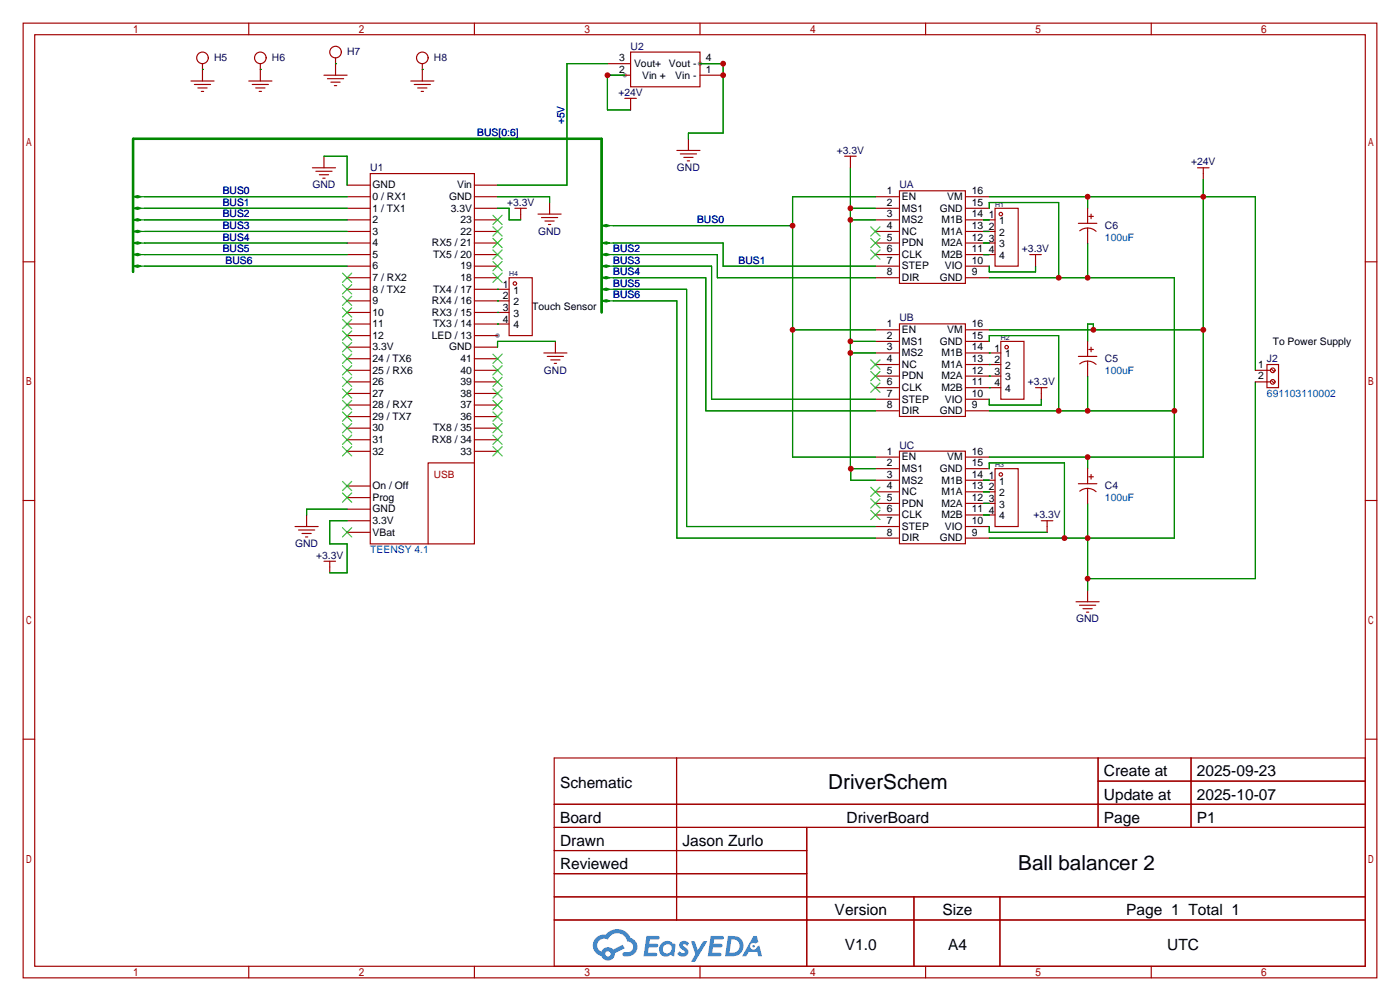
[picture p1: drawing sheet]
<svg xmlns="http://www.w3.org/2000/svg" width="307mm" height="220mm" viewBox="0 0 307 220" stroke-linecap="round" stroke-linejoin="round" font-family="sans-serif">
<g fill="#999">
<circle cx="109.2" cy="73.7" r=".51"/>
<circle cx="137.2" cy="16.5" r=".51"/>
<circle cx="153.7" cy="14" r=".51"/>
</g>
<g fill="none" stroke="#a10000" stroke-width=".25">
<path d="M5.1 5.1h297.2v209.5h-297.2zM7.6 7.6h292.1v204.5h-292.1zM54.6 5.1v2.5M104.1 5.1v2.5M153.7 5.1v2.5M203.2 5.1v2.5M252.7 5.1v2.5M5.1 57.5h2.5M299.7 57.5h2.6M5.1 109.9h2.5M299.7 109.9h2.6M5.1 162.2h2.5"/>
<path d="M121.7 166.4h178v45.7h-178zM121.7 176.5h178M148.5 166.4v35.5M241.1 166.4v15.2M241.1 171.4h58.6M261.5 166.4v15.2M299.7 162.2h2.6M121.7 181.6h178M121.7 186.7h55.4M121.7 196.8h178M121.7 191.8h55.4M177.1 181.6v30.5"/>
<path d="M200.6 196.8v15.3M219.5 196.8v15.3M54.6 212.1v2.5M104.1 212.1v2.5M121.7 201.9h178M153.7 212.1v2.5M203.2 212.1v2.5M252.7 212.1v2.5"/>
</g>
<g fill="#5487ff">
<path d="M149.4 206.8a1.3 1.3 0 0 1 1.8 .3l-.4 .6a.54 .54 0 0 0-.9-.3l.2 .3a1.28 1.28 0 0 1 .7 2 1.53 1.53 0 0 1-2.1-.3l.5-.6 .8 .4a.31 .31 0 0 0 .3-.2 .31 .31 0 0 0-.3-.4 1.12 1.12 0 0 1-.6-1.8z"/>
<path d="M151.7 206.6h.8l.7 2 1.2-2h.9l-2.7 4.5h-.9l1-1.6z"/>
<path d="M141.9 205.4h2.3a.46 .46 0 0 1 .5 .1 .46 .46 0 0 1 .1 .5l-.4 .2h-1.7l-.2 .9h1.7a.4 .4 0 0 1 .3 .5 .4 .4 0 0 1-.4 .3h-1.7l-.1 1.2h1.3a.46 .46 0 0 1 .5 .1 .46 .46 0 0 1 .1 .5l-.3 .2h-2.6z"/>
<path d="M156 205.4h2.3a.47 .47 0 0 1 .5 .1 .47 .47 0 0 1 .1 .5l-.4 .2h-1.7l-.1 .9h1.6a.4 .4 0 0 1 .3 .5 .4 .4 0 0 1-.4 .3h-1.7l-.1 1.2h1.3a.46 .46 0 0 1 .5 .1 .46 .46 0 0 1 .2 .5l-.4 .2h-2.6z"/>
<path d="M165.4 205.4h.7l.4 1.4-.6 .3a.75 .75 0 0 0-1.2 .3 .75 .75 0 0 0 .5 1.1 .75 .75 0 0 0 1-.7l.5-.3 .6 2.4h-.8l-.3-1h-1.8l-.6 1h-.9z"/>
<path d="M159.8 205.4l-.6 4.5h1.4a2.27 2.27 0 0 0 2.6-2.3 2.27 2.27 0 0 0-2.7-2.2zM160.6 206.2a1.5 1.5 0 0 1 1.8 1.5 1.5 1.5 0 0 1-2 1.4h-.2z"/>
<path d="M145.2 207.1a1.6 1.6 0 0 0-.3 2.2 1.6 1.6 0 0 0 2.3 .2l.8 .4 .3-2.5-.2-.2-.4-.1a1.58 1.58 0 0 0-2.5 0zM145.8 207.6a.98 .98 0 0 1 1.6 .4 .98 .98 0 0 1-1 1.3 .94 .94 0 0 1-.9-.7 .94 .94 0 0 1 .3-1z"/>
<path d="M130.9 205.8a2.37 2.37 0 0 0 1.1 4 1.54 1.54 0 0 0 1.8 1 1.54 1.54 0 0 0 1.2-1.6l2.2-1.1-.5-.7-2.1 1a1.57 1.57 0 0 0-2.6 .5 1.5 1.5 0 0 1-.7-2.1 1.5 1.5 0 0 1 2.2-.5 2.23 2.23 0 0 1 2.2-1.5 2.23 2.23 0 0 1 2 1.9 1.16 1.16 0 0 1 1.3 1.1 1.16 1.16 0 0 1-1.1 1.2h-.7a.47 .47 0 0 0-.6 .4 .47 .47 0 0 0 .5 .5 2.17 2.17 0 0 0 2.5-.9 2.17 2.17 0 0 0-.4-2.7l-.8-.4a3.2 3.2 0 0 0-5.4-.8l-1.1 .1zM132.9 209.4a.6 .6 0 0 1 1.2 0 .6 .6 0 0 1-1.2 0z"/>
<circle cx="165.4" cy="207.7" r=".28"/>
</g>
<g fill="none" stroke="#a10000" stroke-width=".25">
<path d="M41.9 17.8h5.1M42.7 18.5h3.5M43.4 19.3h2.1M44.4 14v3.8M54.6 17.8h5.1M55.4 18.5h3.5M56.1 19.3h2.1M57.1 14v3.8M71.1 16.5h5.1M71.9 17.3h3.5M72.6 18h2.1M73.4 18.8h.5"/>
<path d="M73.7 12.7v3.8M90.2 17.8h5M90.9 18.5h3.6M91.7 19.3h2M92.7 14v3.8M133.3 16.5h5.1M133.3 14h5.1M138.4 11.4h15.3v7.6h-15.3zM153.7 16.5h5M153.7 14h5M44.2 20.1h.5M56.9 20.1h.5"/>
<path d="M68.6 36.8h5.1M69.3 37.6h3.6M70.1 38.4h2M70.9 39.1h.5M71.1 34.3v2.5M81.3 38.1h22.8v81.3h-22.8zM92.5 20.1h.5M137.2 21.6h2.5M138.4 21.6v2.5M148.6 33h5.1M149.4 33.8h3.5M150.1 34.5h2"/>
<path d="M150.9 35.3h.5M151.1 30.5v2.5M185.4 34.3h2.6M186.7 34.3v2.5M262.9 36.8h2.5M264.2 36.8v2.6M76.2 58.4h5.1M76.2 55.9h5.1M76.2 53.3h5.1M76.2 50.8h5.1M76.2 48.3h5.1M76.2 45.7h5.1"/>
<path d="M76.2 43.2h5.1M76.2 40.6h5.1M104.1 58.4h5.1M104.1 55.9h5.1M104.1 53.3h5.1M104.1 50.8h5.1M104.1 48.3h5.1M104.1 45.7h5.1M104.1 43.2h5.1M104.1 40.6h5.1M113 45.7h2.6M114.3 45.7v2.6"/>
<path d="M118.1 47h5.1M118.9 47.8h3.5M119.6 48.5h2.1M120.4 49.3h.5M120.6 44.4v2.6M192.2 58.4h5M192.2 55.9h5M192.2 53.3h5M192.2 50.8h5M192.2 48.3h5M192.2 45.7h5M192.2 43.2h5"/>
<path d="M197.5 41.9h14.4v20.3h-14.4zM212.1 58.4h5.1M212.1 55.9h6.3M212.1 53.3h6.3M212.1 50.8h6.3M212.1 48.3h6.3M212.1 45.7h5.1M212.1 43.2h5.1M218.4 45.7h5.1v12.7h-5.1zM226.1 55.9h2.5M227.3 55.9v2.5M236.7 49h4.1"/>
<path d="M237 50.7a2.74 2.74 0 0 1 3.6 .1M238.8 45.7v3.3M238.8 50v3.3M239 47.5h1M239.5 47v1M76.2 61h5.1M76.2 78.7h5.1M76.2 76.2h5.1M76.2 73.7h5.1M76.2 71.1h5.1M76.2 68.6h5.1M76.2 66h5.1"/>
<path d="M76.2 63.5h5.1M104.1 61h5.1M104.1 78.7h5.1M104.1 76.2h5.1M104.1 73.7h5.1M104.1 71.1h7.7M104.1 68.6h7.7M104.1 66h7.7M104.1 63.5h7.7M111.8 61h5v12.7h-5zM119.4 77.5h5.1M120.1 78.2h3.6"/>
<path d="M120.9 79h2M121.7 79.8h.5M121.9 74.9v2.6M192.2 61h5M192.2 77.5h5M192.2 74.9h5M192.2 72.4h5M197.5 71.1h14.4v20.3h-14.4zM212.1 61h5.1M212.1 77.5h7.6M212.1 74.9h5.1M212.1 72.4h5.1"/>
<path d="M219.7 74.9h5.1v12.7h-5.1zM236.7 78.2h4.1M237 79.9a2.74 2.74 0 0 1 3.6 .1M238.8 74.9v3.3M238.8 79.2v3.3M239 76.7h1M239.5 76.2v1M76.2 81.3h5.1M76.2 83.8h5.1M76.2 99.1h5.1M76.2 96.5h5.1M76.2 94h5.1"/>
<path d="M76.2 91.4h5.1M76.2 88.9h5.1M76.2 86.4h5.1M104.1 81.3h5.1M104.1 83.8h5.1M104.1 99.1h5.1M104.1 96.5h5.1M104.1 94h5.1M104.1 91.4h5.1M104.1 88.9h5.1M104.1 86.4h5.1M192.2 90.2h5"/>
<path d="M192.2 87.6h5M192.2 85.1h5M192.2 82.5h5M192.2 80h5M197.5 99h14.4v20.3h-14.4zM212.1 90.2h5.1M212.1 87.6h5.1M212.1 85.1h7.6M212.1 82.5h7.6M212.1 80h7.6M227.3 85.1h2.6M228.6 85.1v2.5"/>
<path d="M275.6 81.3h3.3M275.6 83.8h3.3M278.1 80h2.6v5.1h-2.6zM279.1 81l.6 .5M279.1 83.6l.6 .5M64.8 115.6h5M65.5 116.3h3.6M66.3 117.1h2M67.1 117.9h.5M67.3 113v2.6M76.2 114.3h5.1M76.2 116.8h5.1"/>
<path d="M76.2 111.8h5.1M76.2 109.2h5.1M76.2 106.7h5.1M104.1 101.6h-10.1v17.8M192.2 118.1h5M192.2 115.6h5M192.2 113h5M192.2 110.5h5M192.2 107.9h5M192.2 105.4h5M192.2 102.9h5M192.2 100.3h5"/>
<path d="M212.1 118.1h5.1M212.1 115.6h5.1M212.1 113h6.3M212.1 110.5h6.3M212.1 107.9h6.3M212.1 105.4h6.3M212.1 102.9h5.1M212.1 100.3h5.1M218.4 102.9h5.1v12.7h-5.1zM228.6 114.3h2.5M229.9 114.3v2.5M236.7 106.2h4.1"/>
<path d="M237 107.8a2.74 2.74 0 0 1 3.6 .1M238.8 102.9v3.3M238.8 107.2v3.3M239 104.6h1M239.5 104.1v1.1M71.1 123.2h2.6M72.4 123.2v2.5M236.2 132.1h5.1M237 132.8h3.5M237.7 133.6h2.1M238.5 134.4h.5M238.8 129.5v2.6"/>
<circle cx="44.4" cy="12.7" r="1.27"/>
<circle cx="57.1" cy="12.7" r="1.27"/>
<circle cx="73.7" cy="11.4" r="1.27"/>
<circle cx="92.7" cy="12.7" r="1.27"/>
<circle cx="219.7" cy="47" r=".38"/>
<circle cx="113" cy="62.2" r=".38"/>
<circle cx="221" cy="76.2" r=".38"/>
<circle cx="279.4" cy="81.3" r=".51"/>
<circle cx="279.4" cy="83.8" r=".51"/>
<circle cx="219.7" cy="104.1" r=".38"/>
</g>
<g fill="none" stroke="#3c3" stroke-width=".25">
<path d="M75.2 59.9l2 2.1M77.2 59.9l-2 2.1M108.2 59.9l2 2.1M108.2 57.4l2 2M108.2 54.9l2 2M108.2 52.3l2 2.1M108.2 49.8l2 2M108.2 47.2l2 2.1M110.2 59.9l-2 2.1M110.2 57.4l-2 2M110.2 54.9l-2 2M110.2 52.3l-2 2.1"/>
<path d="M110.2 49.8l-2 2M110.2 47.2l-2 2.1M191.2 54.9l2 2M191.2 52.3l2 2.1M191.2 49.8l2 2M193.2 54.9l-2 2M193.2 52.3l-2 2.1M193.2 49.8l-2 2M75.2 77.7l2 2.1M75.2 75.2l2 2M75.2 72.6l2 2.1M75.2 70.1l2 2"/>
<path d="M75.2 67.6l2 2M75.2 65l2 2.1M75.2 62.5l2 2M77.2 77.7l-2 2.1M77.2 75.2l-2 2M77.2 72.6l-2 2.1M77.2 70.1l-2 2M77.2 67.6l-2 2M77.2 65l-2 2.1M77.2 62.5l-2 2M108.2 77.7l2 2.1M110.2 77.7l-2 2.1"/>
<path d="M191.2 79l2 2M193.2 79l-2 2M75.2 98l2 2.1M75.2 95.5l2 2M75.2 93l2 2M75.2 90.4l2 2.1M75.2 87.9l2 2M75.2 85.3l2 2.1M75.2 82.8l2 2M75.2 80.3l2 2M77.2 93l-2 2M77.2 90.4l-2 2.1"/>
<path d="M77.2 87.9l-2 2M77.2 82.8l-2 2M77.2 80.3l-2 2M77.2 98l-2 2.1M77.2 95.5l-2 2M77.2 85.3l-2 2.1M108.2 98l2 2.1M108.2 95.5l2 2M108.2 93l2 2M108.2 90.4l2 2.1M108.2 87.9l2 2M108.2 85.3l2 2.1"/>
<path d="M108.2 82.8l2 2M108.2 80.3l2 2M110.2 82.8l-2 2M110.2 98l-2 2.1M110.2 95.5l-2 2M110.2 93l-2 2M110.2 90.4l-2 2.1M110.2 87.9l-2 2M110.2 85.3l-2 2.1M110.2 80.3l-2 2M191.2 84.1l2 2M191.2 81.5l2 2.1"/>
<path d="M193.2 84.1l-2 2M193.2 81.5l-2 2.1M75.2 115.8l2 2.1M75.2 108.2l2 2M75.2 105.7l2 2M77.2 115.8l-2 2.1M77.2 108.2l-2 2M77.2 105.7l-2 2M191.2 112l2 2M191.2 109.5l2 2M191.2 106.9l2 2.1M193.2 112l-2 2"/>
<path d="M193.2 109.5l-2 2M193.2 106.9l-2 2.1"/>
</g>
<g fill="none" stroke="#008700" stroke-width=".25">
<path d="M44.4 15.2h.1M57.1 15.2h.1M73.7 14h.1M92.7 15.2h.1M133.3 14h-8.8v26.6h-15.3M137.2 16.5h-3.9v7.6h5.1M153.7 14h5v15.2h-7.6v1.3M71.1 34.3h5.1v6.3M186.7 36.8v66.1h5.5M264.2 39.4v60.9h-47M31 43.2h45.2M31 58.4h45.2"/>
<path d="M31 53.3h45.2M31 55.9h45.2M31 50.8h45.2M31 48.3h45.2M31 45.7h45.2M109.2 43.2h11.4v1.2M109.2 45.7h2.6v2.6h2.5M133.9 53.3h24.8v5.1h33.5M133.9 58.4h22.3v29.2h36M133.9 55.9h23.6v5.1h34.7M133.9 49.5h40.1M186.7 48.3h5.5"/>
<path d="M186.7 45.7h5.5M192.2 43.2h-18.2v57.1h18.2M215.9 53.3h1.3M215.9 55.9h1.3M215.9 50.8h1.3M215.9 48.3h1.3M217.2 43.2h58.4v38.1M217.2 45.7v-1.3h15.2v16.6M217.2 58.4v1.3h10.1v-1.3M238.8 43.2v2.5M238.8 53.3v7.7M109.2 71.1h.1"/>
<path d="M109.2 68.6h.1M109.2 66h.1M109.2 63.5h.1M121.9 74.9h-12.7v1.3M133.9 61h21v29.2h37.3M133.9 66h14.7v52.1h43.6M133.9 63.5h16.8v52.1h41.5M174 72.4h18.2M186.7 74.9h5.5M186.7 77.5h5.5M217.2 77.5h.1M217.2 72.4h47"/>
<path d="M217.2 74.9v-1.2h15.2v16.5M217.2 61h40.6v57.1h-40.6M240 72.4v-1.3h-1.2v3.8M217.2 85.1h.1M217.2 82.5h.1M217.2 80h.1M217.2 87.6v1.3h11.4v-1.3M217.2 90.2h40.6M238.8 82.5v7.7M275.6 83.8v43.2h-36.8M76.2 114.3h-3.8v5.1h3.8v6.3h-3.8M76.2 111.8h-8.9v1.2"/>
<path d="M186.8 102.9v2.5h5.4M215.9 113h1.3M215.9 110.5h1.3M215.9 107.9h1.3M215.9 105.4h1.3M217.2 102.9v-1.3h16.5v16.5M217.2 115.6v1.2h12.7M238.8 100.3v2.6M238.8 110.5v19"/>
</g>
<path d="M29.2 59.7v-29.2h102.9v38.1" fill="none" stroke="#008700" stroke-width=".51"/>
<g fill="#008700" stroke="#008700" stroke-width=".25">
<path d="M132.1 53.3l1-.2 .8 .2-.8 .3z"/>
<path d="M132.1 55.9l1-.3 .8 .3-.8 .2z"/>
<path d="M132.1 58.4l1-.2 .8 .2-.8 .3z"/>
<path d="M132.1 61l1-.3 .8 .3-.8 .2z"/>
<path d="M132.1 63.5l1-.3 .8 .3-.8 .3z"/>
<path d="M132.1 66l1-.2 .8 .2-.8 .3z"/>
<path d="M132.1 49.5l1-.2 .8 .2-.8 .3z"/>
<path d="M29.2 43.2l1-.3 .8 .3-.8 .2z"/>
<path d="M29.2 45.7l1-.2 .8 .2-.8 .3z"/>
<path d="M29.2 48.3l1-.3 .8 .3-.8 .2z"/>
<path d="M29.2 50.8l1-.3 .8 .3-.8 .3z"/>
<path d="M29.2 53.3l1-.2 .8 .2-.8 .3z"/>
<path d="M29.2 55.9l1-.3 .8 .3-.8 .2z"/>
<path d="M29.2 58.4l1-.2 .8 .2-.8 .3z"/>
</g>
<g fill="#c00">
<circle cx="264.2" cy="43.2" r=".63"/>
<circle cx="264.2" cy="72.4" r=".63"/>
<circle cx="238.8" cy="100.3" r=".63"/>
<circle cx="240" cy="72.4" r=".63"/>
<circle cx="238.8" cy="43.2" r=".63"/>
<circle cx="232.4" cy="61" r=".63"/>
<circle cx="238.8" cy="61" r=".63"/>
<circle cx="257.8" cy="90.2" r=".63"/>
<circle cx="238.8" cy="118.1" r=".63"/>
<circle cx="233.7" cy="118.1" r=".63"/>
<circle cx="238.8" cy="127" r=".63"/>
<circle cx="238.8" cy="90.2" r=".63"/>
<circle cx="232.4" cy="90.2" r=".63"/>
<circle cx="186.7" cy="74.9" r=".63"/>
<circle cx="186.7" cy="48.3" r=".63"/>
<circle cx="186.7" cy="45.7" r=".63"/>
<circle cx="186.7" cy="77.5" r=".63"/>
<circle cx="186.8" cy="102.9" r=".64"/>
<circle cx="174" cy="72.4" r=".63"/>
<circle cx="174" cy="49.5" r=".63"/>
<circle cx="133.4" cy="16.5" r=".63"/>
<circle cx="158.8" cy="16.5" r=".63"/>
<circle cx="158.8" cy="14" r=".63"/>
</g>
<g font-size="4.5">
<text x="181.8" y="173.3">DriverSchem</text>
<text x="223.5" y="191">Ball balancer 2</text>
</g>
<g font-size="3.4">
<text x="122.9" y="173">Schematic</text>
<text x="242.3" y="170.4">Create at</text>
<text x="262.7" y="170.4">2025-09-23</text>
<text x="242.3" y="175.5">Update at</text>
<text x="262.7" y="175.5">2025-10-07</text>
<text x="122.9" y="180.6">Board</text>
<text x="122.9" y="185.7">Drawn</text>
<text x="149.8" y="185.7">Jason Zurlo</text>
<text x="185.9" y="180.6">DriverBoard</text>
<text x="242.3" y="180.6">Page</text>
<text x="262.7" y="180.6">P1</text>
<text x="122.9" y="190.8">Reviewed</text>
<text x="183.2" y="200.9">Version</text>
<text x="206.9" y="200.9">Size</text>
<text x="247.3" y="200.9">Page 1 Total 1</text>
<text x="185.5" y="208.5">V1.0</text>
<text x="208.1" y="208.5">A4</text>
<text x="256.2" y="208.5">UTC</text>
</g>
<g font-size="2.3" fill="#000080">
<text x="138.4" y="10.9">U2</text>
<text x="47" y="13.4">H5</text>
<text x="59.7" y="13.4">H6</text>
<text x="76.2" y="12.2">H7</text>
<text x="95.2" y="13.4">H8</text>
<text x="135.7" y="21">+24V</text>
<text x="183.7" y="33.7">+3.3V</text>
<text x="68.6" y="41.4">GND</text>
<text x="81.3" y="37.6">U1</text>
<text x="148.6" y="37.6">GND</text>
<text x="197.5" y="41.3">UA</text>
<text x="261.5" y="36.3">+24V</text>
<text x="111.3" y="45.2">+3.3V</text>
<text x="118.1" y="51.5">GND</text>
<text x="242.6" y="50.3">C6</text>
<text x="224.3" y="55.3">+3.3V</text>
<text x="197.5" y="70.5">UB</text>
<text x="119.4" y="82">GND</text>
<text x="242.6" y="79.5">C5</text>
<text x="278.1" y="79.5">J2</text>
<text x="225.6" y="84.5">+3.3V</text>
<text x="197.5" y="98.5">UC</text>
<text x="242.6" y="107.4">C4</text>
<text x="226.9" y="113.8">+3.3V</text>
<text x="64.8" y="120.1">GND</text>
<text x="69.4" y="122.6">+3.3V</text>
<text x="236.2" y="136.6">GND</text>
</g>
<g font-size="2.3">
<text x="135.9" y="16">2</text>
<text x="135.9" y="13.4">3</text>
<text x="139.2" y="14.7">Vout+</text>
<text x="141" y="17.2">Vin +</text>
<text x="146.9" y="14.7">Vout -</text>
<text x="148.2" y="17.2">Vin -</text>
<text x="154.9" y="16">1</text>
<text x="154.9" y="13.4">4</text>
<text x="81.8" y="41.3">GND</text>
<text x="100.4" y="41.3">Vin</text>
<text x="81.8" y="46.4">1 / TX1</text>
<text x="81.8" y="43.9">0 / RX1</text>
<text x="98.6" y="43.9">GND</text>
<text x="99" y="46.4">3.3V</text>
<text x="194.7" y="47.7">3</text>
<text x="194.7" y="45.2">2</text>
<text x="194.7" y="42.6">1</text>
<text x="198" y="46.4">MS1</text>
<text x="198" y="43.9">EN</text>
<text x="206.3" y="46.4">GND</text>
<text x="207.9" y="43.9">VM</text>
<text x="213.4" y="47.7">14</text>
<text x="213.4" y="45.2">15</text>
<text x="213.4" y="42.6">16</text>
<text x="217.1" y="47.9">1</text>
<text x="81.8" y="51.5">3</text>
<text x="81.8" y="49">2</text>
<text x="101.1" y="51.5">22</text>
<text x="101.1" y="49">23</text>
<text x="194.7" y="52.8">5</text>
<text x="194.7" y="50.3">4</text>
<text x="198" y="51.5">NC</text>
<text x="198" y="49">MS2</text>
<text x="206.7" y="51.5">M1A</text>
<text x="206.7" y="49">M1B</text>
<text x="213.4" y="52.8">12</text>
<text x="213.4" y="50.3">13</text>
<text x="217.1" y="50.5">2</text>
<text x="217.1" y="53">3</text>
<text x="219.4" y="49.2">1</text>
<text x="219.4" y="51.8">2</text>
<text x="81.8" y="59.1">6</text>
<text x="81.8" y="56.6">5</text>
<text x="81.8" y="54">4</text>
<text x="94.8" y="54">RX5 / 21</text>
<text x="95.1" y="56.6">TX5 / 20</text>
<text x="101.1" y="59.1">19</text>
<text x="194.7" y="57.9">7</text>
<text x="194.7" y="55.3">6</text>
<text x="198" y="59.1">STEP</text>
<text x="198" y="56.6">CLK</text>
<text x="198" y="54.1">PDN</text>
<text x="206.7" y="56.6">M2B</text>
<text x="206.7" y="54.1">M2A</text>
<text x="207.4" y="59.1">VIO</text>
<text x="213.4" y="57.9">10</text>
<text x="213.4" y="55.3">11</text>
<text x="217.1" y="55.6">4</text>
<text x="219.4" y="54.3">3</text>
<text x="219.4" y="56.8">4</text>
<text x="81.8" y="64.2">8 / TX2</text>
<text x="81.8" y="61.7">7 / RX2</text>
<text x="95.1" y="64.2">TX4 / 17</text>
<text x="101.1" y="61.7">18</text>
<text x="110.4" y="63.2">1</text>
<text x="110.4" y="65.7">2</text>
<text x="112.7" y="64.5">1</text>
<text x="194.7" y="60.4">8</text>
<text x="198" y="61.7">DIR</text>
<text x="206.3" y="61.7">GND</text>
<text x="213.4" y="60.4">9</text>
<text x="81.8" y="71.8">11</text>
<text x="81.8" y="69.3">10</text>
<text x="81.8" y="66.7">9</text>
<text x="94.8" y="69.3">RX3 / 15</text>
<text x="94.8" y="66.7">RX4 / 16</text>
<text x="95.1" y="71.8">TX3 / 14</text>
<text x="110.4" y="68.3">3</text>
<text x="110.4" y="70.8">4</text>
<text x="112.7" y="67">2</text>
<text x="112.7" y="69.5">3</text>
<text x="116.8" y="68">Touch Sensor</text>
<text x="194.7" y="71.8">1</text>
<text x="213.4" y="71.8">16</text>
<text x="81.8" y="76.9">3.3V</text>
<text x="81.8" y="74.4">12</text>
<text x="94.8" y="74.4">LED / 13</text>
<text x="98.6" y="76.9">GND</text>
<text x="112.7" y="72.1">4</text>
<text x="194.7" y="76.9">3</text>
<text x="194.7" y="74.4">2</text>
<text x="198" y="75.7">MS1</text>
<text x="198" y="73.1">EN</text>
<text x="206.3" y="75.7">GND</text>
<text x="207.9" y="73.1">VM</text>
<text x="213.4" y="76.9">14</text>
<text x="213.4" y="74.4">15</text>
<text x="218.3" y="77.2">1</text>
<text x="279.4" y="75.7">To Power Supply</text>
<text x="81.8" y="82">25 / RX6</text>
<text x="81.8" y="79.4">24 / TX6</text>
<text x="101.1" y="82">40</text>
<text x="101.1" y="79.4">41</text>
<text x="194.7" y="82">5</text>
<text x="194.7" y="79.5">4</text>
<text x="198" y="83.3">PDN</text>
<text x="198" y="80.7">NC</text>
<text x="198" y="78.2">MS2</text>
<text x="206.7" y="83.3">M2A</text>
<text x="206.7" y="80.7">M1A</text>
<text x="206.7" y="78.2">M1B</text>
<text x="213.4" y="82">12</text>
<text x="213.4" y="79.5">13</text>
<text x="218.3" y="79.7">2</text>
<text x="218.3" y="82.2">3</text>
<text x="220.6" y="78.4">1</text>
<text x="220.6" y="81">2</text>
<text x="220.6" y="83.5">3</text>
<text x="276.2" y="80.7">1</text>
<text x="276.2" y="83.3">2</text>
<text x="81.8" y="89.6">28 / RX7</text>
<text x="81.8" y="87.1">27</text>
<text x="81.8" y="84.5">26</text>
<text x="101.1" y="89.6">37</text>
<text x="101.1" y="87.1">38</text>
<text x="101.1" y="84.5">39</text>
<text x="194.7" y="89.6">8</text>
<text x="194.7" y="87.1">7</text>
<text x="194.7" y="84.5">6</text>
<text x="198" y="88.4">STEP</text>
<text x="198" y="85.8">CLK</text>
<text x="206.7" y="85.8">M2B</text>
<text x="207.4" y="88.4">VIO</text>
<text x="213.4" y="89.6">9</text>
<text x="213.4" y="87.1">10</text>
<text x="213.4" y="84.5">11</text>
<text x="218.3" y="84.8">4</text>
<text x="220.6" y="86">4</text>
<text x="81.8" y="94.7">30</text>
<text x="81.8" y="92.1">29 / TX7</text>
<text x="95.1" y="94.7">TX8 / 35</text>
<text x="101.1" y="92.1">36</text>
<text x="198" y="90.9">DIR</text>
<text x="206.3" y="90.9">GND</text>
<text x="81.8" y="99.8">32</text>
<text x="81.8" y="97.2">31</text>
<text x="94.8" y="97.2">RX8 / 34</text>
<text x="101.1" y="99.8">33</text>
<text x="194.7" y="99.8">1</text>
<text x="198" y="101.1">EN</text>
<text x="207.9" y="101.1">VM</text>
<text x="213.4" y="99.8">16</text>
<text x="81.8" y="107.4">On / Off</text>
<text x="194.7" y="107.4">4</text>
<text x="194.7" y="104.9">3</text>
<text x="194.7" y="102.3">2</text>
<text x="198" y="106.1">MS2</text>
<text x="198" y="103.6">MS1</text>
<text x="206.3" y="103.6">GND</text>
<text x="206.7" y="106.1">M1B</text>
<text x="213.4" y="107.4">13</text>
<text x="213.4" y="104.9">14</text>
<text x="213.4" y="102.3">15</text>
<text x="217.1" y="105.1">1</text>
<text x="217.1" y="107.6">2</text>
<text x="219.4" y="106.4">1</text>
<text x="81.8" y="112.5">GND</text>
<text x="81.8" y="109.9">Prog</text>
<text x="194.7" y="112.5">6</text>
<text x="194.7" y="109.9">5</text>
<text x="198" y="113.8">CLK</text>
<text x="198" y="111.2">PDN</text>
<text x="198" y="108.7">NC</text>
<text x="206.7" y="113.8">M2B</text>
<text x="206.7" y="111.2">M2A</text>
<text x="206.7" y="108.7">M1A</text>
<text x="213.4" y="112.5">11</text>
<text x="213.4" y="109.9">12</text>
<text x="217.1" y="110.2">3</text>
<text x="217.1" y="112.7">4</text>
<text x="219.4" y="108.9">2</text>
<text x="219.4" y="111.4">3</text>
<text x="219.4" y="114">4</text>
<text x="81.8" y="117.5">VBat</text>
<text x="81.8" y="115">3.3V</text>
<text x="194.7" y="117.6">8</text>
<text x="194.7" y="115">7</text>
<text x="198" y="118.8">DIR</text>
<text x="198" y="116.3">STEP</text>
<text x="206.3" y="118.8">GND</text>
<text x="207.4" y="116.3">VIO</text>
<text x="213.4" y="117.6">9</text>
<text x="213.4" y="115">10</text>
</g>
<g font-size="2.3" fill="#00f">
<text x="104.8" y="29.9">BUS[0:6]</text>
<text x="123.9" y="27.3" transform="rotate(-90 123.9 27.3)">+5V</text>
<text x="48.9" y="42.6">BUS0</text>
<text x="48.9" y="45.2">BUS1</text>
<text x="48.9" y="47.7">BUS2</text>
<text x="48.9" y="50.3">BUS3</text>
<text x="48.9" y="52.8">BUS4</text>
<text x="153" y="49">BUS0</text>
<text x="242.6" y="52.8">100uF</text>
<text x="48.9" y="55.3">BUS5</text>
<text x="49.5" y="57.9">BUS6</text>
<text x="134.6" y="55.3">BUS2</text>
<text x="134.6" y="57.9">BUS3</text>
<text x="162.1" y="57.9">BUS1</text>
<text x="134.6" y="60.4">BUS4</text>
<text x="134.6" y="63">BUS5</text>
<text x="134.6" y="65.5">BUS6</text>
<text x="242.6" y="82">100uF</text>
<text x="278.1" y="87.1">691103110002</text>
<text x="242.6" y="109.9">100uF</text>
<text x="81.3" y="121.4">TEENSY 4.1</text>
</g>
<text font-size="2.2" fill="#a00000" x="95.2" y="104.9">USB</text>
<g font-size="1.5" fill="#000080">
<text x="218.4" y="45.4">H1</text>
<text x="111.8" y="60.6">H4</text>
<text x="219.7" y="74.6">H2</text>
<text x="218.4" y="102.5">H3</text>
</g>
</svg>
